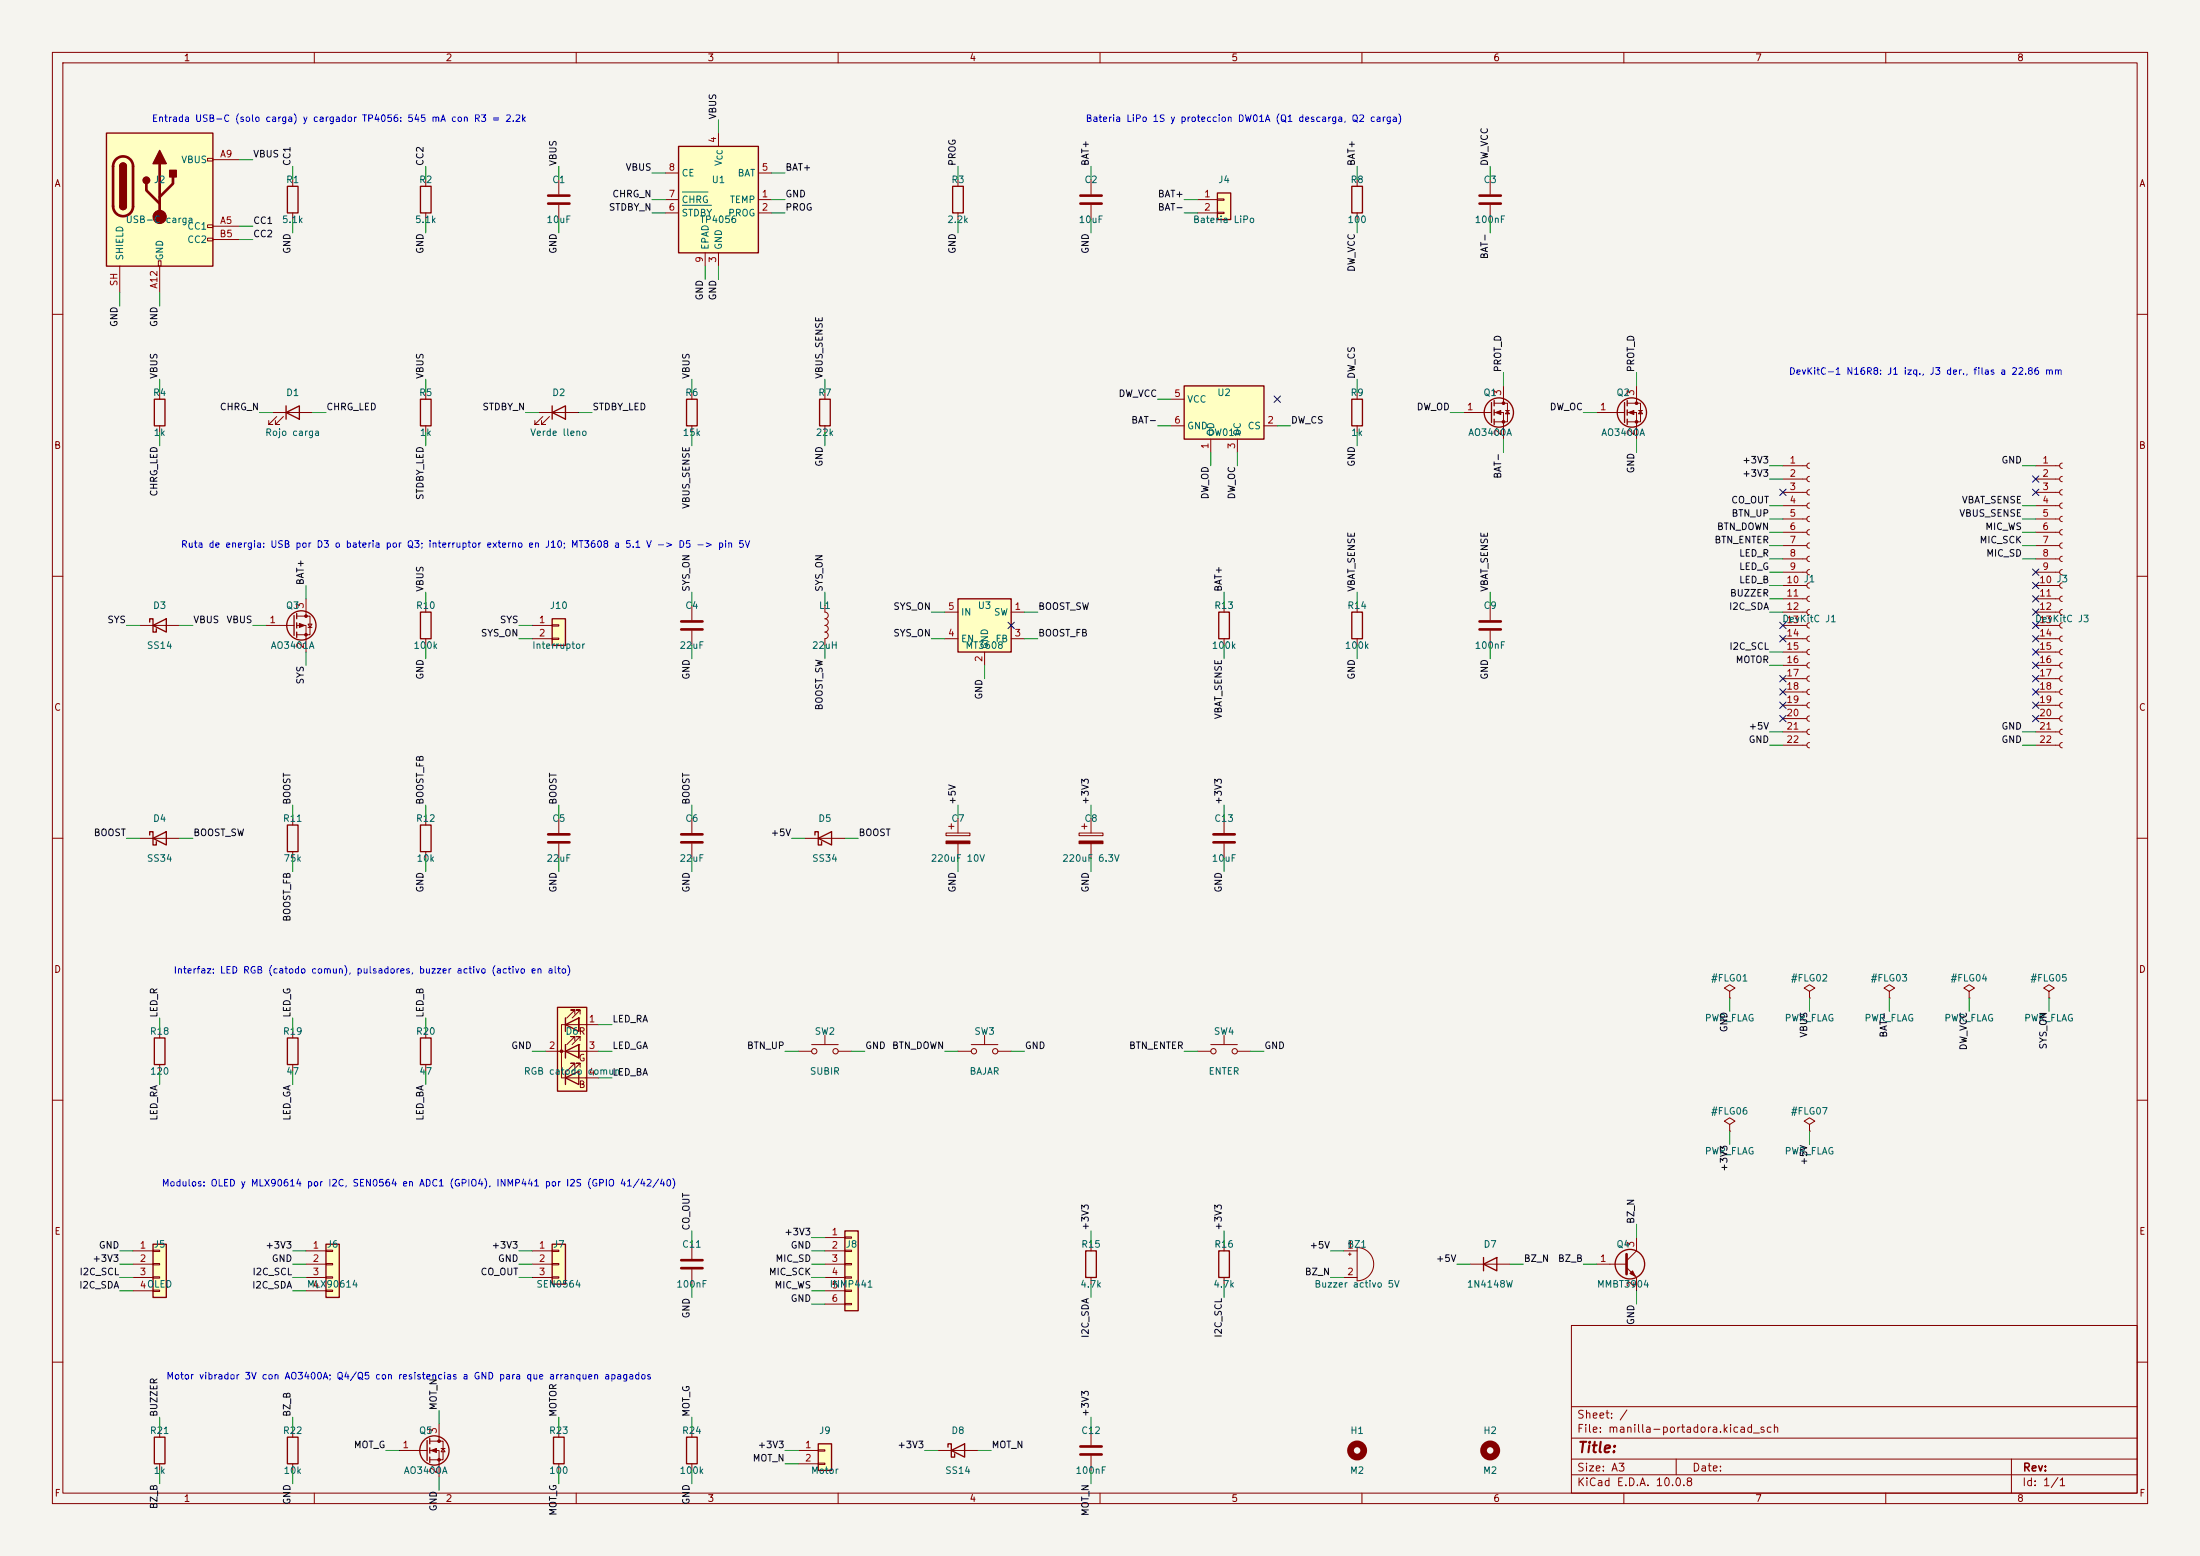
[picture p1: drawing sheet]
<svg xmlns="http://www.w3.org/2000/svg" width="420mm" height="297mm" viewBox="0 0 420 297" stroke-linecap="round" stroke-linejoin="round" font-family="sans-serif">
<path d="M0 0h420v297h-420z" fill="#f5f4ef" stroke="#f5f4ef" stroke-width=".19"/>
<g fill="none" stroke="#840000" stroke-width=".19">
<path d="M10 10h400v277h-400zM12 12h396v273h-396zM60 10v2M110 10v2M160 10v2M210 10v2M260 10v2M310 10v2M360 10v2M106.7 34.3v2.8M106.7 39.1v2.8M284.5 34.3v2.8"/>
<path d="M284.5 39.1v2.8M10 60h2M52.1 78.7h7.6M52.8 79.5l-1.5 1.5h.8h-.8v-.7M54.1 79.5l-1.5 1.5h.7h-.7v-.7M102.9 78.7h7.6M103.6 79.5l-1.5 1.5h.8h-.8v-.7M104.9 79.5l-1.5 1.5h.7h-.7v-.7M132.1 74.9v1.3M157.5 74.9v1.3M259.1 74.9v1.3M279.4 78.7h5.3"/>
<path d="M285.2 77h2.6v3.5h-2.6M285.2 78.7h1.8v5.1M287 73.7v3.3M287.4 78.4h.8M287.8 78.4l.4 .6h-.8zM304.8 78.7h5.3M310.6 77h2.6v3.5h-2.6M310.6 78.7h1.8v5.1M312.4 73.7v3.3M312.8 78.4h.8M313.2 78.4l.4 .6h-.8zM408 60h2"/>
<path d="M132.1 81.3v1.3M157.5 81.3v1.3M259.1 81.3v1.3M340.4 88.9h4.5M340.4 91.4h4.5M340.4 94h4.5M340.4 96.5h4.5M340.4 99.1h4.5M345.4 88.4l-.3 .1-.2 .4 .2 .4 .3 .1M345.4 90.9l-.3 .2-.2 .3 .2 .4 .3 .1M345.4 93.5l-.3 .1-.2 .4 .2 .3 .3 .2M345.4 96l-.3 .2-.2 .3 .2 .4 .3 .1"/>
<path d="M345.4 98.6l-.3 .1-.2 .4 .2 .3 .3 .2M388.6 88.9h4.6M388.6 91.4h4.6M388.6 94h4.6M388.6 96.5h4.6M388.6 99.1h4.6M393.7 88.4l-.4 .1-.1 .4 .1 .4 .4 .1M393.7 90.9l-.4 .2-.1 .3 .1 .4 .4 .1M393.7 93.5l-.4 .1-.1 .4 .1 .3 .4 .2M393.7 96l-.4 .2-.1 .3 .1 .4 .4 .1M393.7 98.6l-.4 .1-.1 .4 .1 .3 .4 .2M10 110h2"/>
<path d="M259.1 115.6v1.2M284.5 115.6v2.8M340.4 101.6h4.5M340.4 104.1h4.5M340.4 106.7h4.5M340.4 109.2h4.5M340.4 111.8h4.5M340.4 114.3h4.5M340.4 116.8h4.5M340.4 119.4h4.5M345.4 101.1l-.3 .1-.2 .4 .2 .4 .3 .1M345.4 103.6l-.3 .2-.2 .3 .2 .4 .3 .1"/>
<path d="M345.4 106.2l-.3 .1-.2 .4 .2 .3 .3 .2M345.4 108.7l-.3 .2-.2 .3 .2 .4 .3 .1M345.4 111.3l-.3 .1-.2 .4 .2 .3 .3 .2M345.4 113.8l-.3 .1-.2 .4 .2 .4 .3 .1M345.4 116.3l-.3 .2-.2 .3 .2 .4 .3 .1M345.4 118.9l-.3 .1-.2 .4 .2 .3 .3 .2M388.6 101.6h4.6M388.6 104.1h4.6M388.6 106.7h4.6M388.6 109.2h4.6M388.6 111.8h4.6M388.6 114.3h4.6"/>
<path d="M388.6 116.8h4.6M388.6 119.4h4.6M393.7 101.1l-.4 .1-.1 .4 .1 .4 .4 .1M393.7 103.6l-.4 .2-.1 .3 .1 .4 .4 .1M393.7 106.2l-.4 .1-.1 .4 .1 .3 .4 .2M393.7 108.7l-.4 .2-.1 .3 .1 .4 .4 .1M393.7 111.3l-.4 .1-.1 .4 .1 .3 .4 .2M393.7 113.8l-.4 .1-.1 .4 .1 .4 .4 .1M393.7 116.3l-.4 .2-.1 .3 .1 .4 .4 .1M393.7 118.9l-.4 .1-.1 .4 .1 .3 .4 .2M408 110h2M259.1 121.9v1.3"/>
<path d="M284.5 120.4v2.8M340.4 121.9h4.5M340.4 124.5h4.5M340.4 127h4.5M340.4 129.5h4.5M340.4 132.1h4.5M340.4 134.6h4.5M340.4 137.2h4.5M340.4 139.7h4.5M345.4 121.4l-.3 .2-.2 .3 .2 .4 .3 .1M345.4 124l-.3 .1-.2 .4 .2 .3 .3 .2M345.4 126.5l-.3 .1-.2 .4 .2 .4 .3 .1"/>
<path d="M345.4 129l-.3 .2-.2 .3 .2 .4 .3 .1M345.4 131.6l-.3 .1-.2 .4 .2 .3 .3 .2M345.4 134.1l-.3 .2-.2 .3 .2 .4 .3 .1M345.4 136.7l-.3 .1-.2 .4 .2 .3 .3 .2M345.4 139.2l-.3 .1-.2 .4 .2 .4 .3 .1M388.6 121.9h4.6M388.6 124.5h4.6M388.6 127h4.6M388.6 129.5h4.6M388.6 132.1h4.6M388.6 134.6h4.6M388.6 137.2h4.6"/>
<path d="M388.6 139.7h4.6M393.7 121.4l-.4 .2-.1 .3 .1 .4 .4 .1M393.7 124l-.4 .1-.1 .4 .1 .3 .4 .2M393.7 126.5l-.4 .1-.1 .4 .1 .4 .4 .1M393.7 129l-.4 .2-.1 .3 .1 .4 .4 .1M393.7 131.6l-.4 .1-.1 .4 .1 .3 .4 .2M393.7 134.1l-.4 .2-.1 .3 .1 .4 .4 .1M393.7 136.7l-.4 .1-.1 .4 .1 .3 .4 .2M393.7 139.2l-.4 .1-.1 .4 .1 .4 .4 .1M10 160h2M340.4 142.2h4.5M345.4 141.7l-.3 .2-.2 .3 .2 .4 .3 .1"/>
<path d="M388.6 142.2h4.6M393.7 141.7l-.4 .2-.1 .3 .1 .4 .4 .1M408 160h2M154.9 199.4h5.1M157.5 197.6v1.8M231.1 199.4h5.1M233.7 197.6v1.8M330.2 189.2l1-.6-1-.6-1 .6 1 .6v1.3M330.2 190.5h.1M375.9 189.2l1-.6-1-.6-1 .6 1 .6v1.3M375.9 190.5h.1M391.2 189.2l1-.6-1-.6-1.1 .6 1.1 .6v1.3"/>
<path d="M391.2 190.5h.1M10 210h2M152.4 200.7h2.5M160 200.7h2.6M228.6 200.7h2.5M236.2 200.7h2.6M330.2 214.6l1-.6-1-.6-1 .6 1 .6v1.3M330.2 215.9h.1M345.4 214.6l1.1-.6-1.1-.6-1 .6 1 .6v1.3M345.4 215.9h.1M408 210h2M256.5 238.8h2.6"/>
<path d="M257.4 239.4h.5M257.7 239.1v.5M259.1 238.1a3.2 3.2 0 0 1 3.1 3.2 3.2 3.2 0 0 1-3.1 3.2zM312.4 236.2v2.6l-1.9 1.9M256.5 243.8h2.6M280.7 241.3h7.6M300 253h108v32h-108zM304.8 241.3h5.7M310.5 241.9l1.9 1.9v2.6M10 260h2M300 278.5h108M300 274.5h108"/>
<path d="M300 268.5h108M320 278.5v3M384 278.5v6.5M408 260h2M60 285v2M110 285v2M160 285v2M210 285v2M260 285v2M300 281.5h108M310 285v2M360 285v2"/>
<circle cx="155.4" cy="200.7" r=".51"/>
<circle cx="159.5" cy="200.7" r=".51"/>
<circle cx="231.6" cy="200.7" r=".51"/>
<circle cx="235.7" cy="200.7" r=".51"/>
</g>
<g fill="none" stroke="#840000" stroke-width=".25">
<path d="M54.6 78.7l2.5-1.2v2.5zM54.6 77.5v2.5M105.4 78.7l2.5-1.2v2.5zM105.4 77.5v2.5M131.1 76.2h2v5.1h-2zM156.5 76.2h2v5.1h-2zM258.1 76.2h2v5.1h-2zM284.7 76.8v3.8M285.2 76.5v1M285.2 78.2v1M310.1 76.8v3.8M310.6 76.5v1"/>
<path d="M310.6 78.2v1M285.2 80v1M310.6 80v1M258.1 116.8h2v5.1h-2zM283.2 241.3l2.5-1.3v2.6zM283.2 240v2.6"/>
<circle cx="286.1" cy="78.7" r="2.79"/>
<circle cx="311.5" cy="78.7" r="2.79"/>
<circle cx="311.1" cy="241.3" r="2.82"/>
</g>
<g fill="#840000" stroke="#840000" stroke-width=".19">
<path d="M310.9 78.7l1-.3v.7z"/>
<path d="M285.5 78.7l1-.3v.7z"/>
<path d="M311.1 243.1l.6-.5 .5 1z"/>
<circle cx="312.4" cy="77" r=".25"/>
<circle cx="312.4" cy="80.5" r=".25"/>
<circle cx="287" cy="77" r=".25"/>
<circle cx="287" cy="80.5" r=".25"/>
</g>
<path d="M104.6 37.3h4.1M104.6 38.9h4.1M282.4 37.3h4.1M282.4 38.9h4.1M282.4 118.6h4.1M282.4 120.1h4.1M310.5 239.4v3.8" fill="none" stroke="#840000" stroke-width=".51"/>
<g fill="none" stroke="#840000" stroke-width="1.3">
<circle cx="259.1" cy="276.9" r="1.27"/>
<circle cx="284.5" cy="276.9" r="1.27"/>
</g>
<path d="M226.1 73.7h15.2v10.1h-15.2z" fill="#ffffc2"/>
<path d="M258.1 35.6h2v5h-2zM226.1 73.7h15.2v10.1h-15.2z" fill="none" stroke="#840000" stroke-width=".25"/>
<path d="M259.1 34.3v1.3M259.1 40.6v1.3M223.5 76.2h2.6M223.5 81.3h2.6M231.1 83.8v2.6M236.2 83.8v2.6M241.3 81.3h2.5" fill="none" stroke="#840000" stroke-width=".19"/>
<path d="M232.4 36.8h2.5v5.1h-2.5z" fill="#ffffc2"/>
<path d="M232.4 36.8h2.5v5.1h-2.5z" fill="none" stroke="#840000" stroke-width=".25"/>
<path d="M228.6 38.1h3.8M232.4 38h1.3v.2h-1.3zM228.6 40.6h3.8M232.4 40.5h1.3v.3h-1.3z" fill="none" stroke="#840000" stroke-width=".19"/>
<path d="M106.4 192.3h5.6v16h-5.6z" fill="#ffffc2"/>
<circle cx="107.2" cy="200.7" r=".25" fill="#840000" stroke="#840000" stroke-width=".19"/>
<path d="M54.9 198.1h2v5.1h-2zM106.4 192.3h5.6v16h-5.6zM107.9 195.6l2.6-1.3v2.6zM107.9 194.3v2.6M107.9 199.4v2.5M107.9 200.7l2.6-1.3v2.5zM107.9 205.7l2.6-1.2v2.5zM107.9 204.5v2.5" fill="none" stroke="#840000" stroke-width=".25"/>
<g fill="none" stroke="#840000" stroke-width=".19">
<path d="M55.9 196.9v1.2M107.9 194.3v2.6M107.9 199.4v2.5M109.7 193.5v-.7h-.7h.7l-1.5 1.5M109.7 198.6v-.7h-.7h.7l-1.5 1.5M110.5 194.3h.1M110.5 194.3v2.6zM110.5 199.4h.1M110.5 199.4v2.5zM110.7 193.5v-.7h-.7h.7l-1.5 1.5M110.7 198.6v-.7h-.7h.7l-1.5 1.5M114.3 195.6h-7.1v10.1h1"/>
<path d="M55.9 203.2v1.3M104.1 200.7h10.2M107.9 205.7h6.4M109.7 203.7v-.8h-.7h.7l-1.5 1.6M110.7 203.7v-.8h-.7h.7l-1.5 1.6"/>
</g>
<path d="M129.5 27.9h15.3v20.4h-15.3z" fill="#ffffc2"/>
<path d="M129.5 27.9h15.3v20.4h-15.3zM29.5 198.1h2v5.1h-2zM207.3 238.8h2v5h-2zM232.7 238.8h2v5h-2zM131.1 274.3h2v5.1h-2z" fill="none" stroke="#840000" stroke-width=".25"/>
<g fill="none" stroke="#840000" stroke-width=".19">
<path d="M127 38.1h2.5M127 33h2.5M137.2 25.4v2.5M144.8 38.1h2.5M144.8 33h2.5M127 40.6h2.5M134.6 48.3v2.5M137.2 48.3v2.5M144.8 40.6h2.5M30.5 196.9v1.2M185.4 199.4h5.1M188 197.6v1.8"/>
<path d="M345.4 189.2l1.1-.6-1.1-.6-1 .6 1 .6v1.3M345.4 190.5h.1M360.7 189.2l1-.6-1-.6-1 .6 1 .6v1.3M360.7 190.5h.1M30.5 203.2v1.3M182.9 200.7h2.5M190.5 200.7h2.5M208.3 237.5v1.3M233.7 237.5v1.3M208.3 243.8v1.3M233.7 243.8v1.3M132.1 273v1.3"/>
<path d="M132.1 279.4v1.3"/>
<circle cx="185.9" cy="200.7" r=".51"/>
<circle cx="190" cy="200.7" r=".51"/>
</g>
<path d="M130.3 39.2h5.5M130.3 36.7h4.9" fill="none" stroke="#006464" stroke-width=".19"/>
<path d="M156.2 275.6h2.5v5.1h-2.5z" fill="#ffffc2"/>
<path d="M181.9 35.6h2v5h-2zM156.2 275.6h2.5v5.1h-2.5z" fill="none" stroke="#840000" stroke-width=".25"/>
<path d="M182.9 34.3v1.3M182.9 40.6v1.3M152.4 276.9h3.8M152.4 279.4h3.8M156.2 276.7h1.3v.3h-1.3zM156.2 279.3h1.3v.2h-1.3z" fill="none" stroke="#840000" stroke-width=".19"/>
<path d="M161.3 234.9h2.5v15.3h-2.5z" fill="#ffffc2"/>
<path d="M54.9 157.5h2v5.1h-2zM80.3 198.1h2v5.1h-2zM161.3 234.9h2.5v15.3h-2.5zM105.7 274.3h2v5.1h-2zM181 276.2v-.6h.6v2.5h.6v-.6M181.6 276.9l2.5-1.3v2.5z" fill="none" stroke="#840000" stroke-width=".25"/>
<g fill="none" stroke="#840000" stroke-width=".19">
<path d="M55.9 156.2v1.3M55.9 162.6v1.2M81.3 196.9v1.2M81.3 203.2v1.3M132.1 237.5v2.8M157.5 236.2h3.8M157.5 238.8h3.8M161.3 236.1h1.3v.2h-1.3zM161.3 238.6h1.3v.3h-1.3zM132.1 242.3v2.8M157.5 241.3h3.8M157.5 243.8h3.8"/>
<path d="M157.5 246.4h3.8M157.5 248.9h3.8M161.3 241.2h1.3v.2h-1.3zM161.3 243.7h1.3v.3h-1.3zM161.3 246.3h1.3v.2h-1.3zM161.3 248.8h1.3v.2h-1.3zM106.7 273v1.3M106.7 279.4v1.3M179.1 276.9h7.6M208.3 273v2.8M208.3 277.9v2.8"/>
</g>
<path d="M130 240.5h4.1M130 242.1h4.1M206.2 276.1h4.1M206.2 277.6h4.1" fill="none" stroke="#840000" stroke-width=".51"/>
<path d="M105.4 237.5h2.5v7.6h-2.5z" fill="#ffffc2"/>
<path d="M105.4 237.5h2.5v7.6h-2.5z" fill="none" stroke="#840000" stroke-width=".25"/>
<path d="M101.6 238.8h3.8M105.4 238.6h1.3v.3h-1.3zM101.6 241.3h3.8M101.6 243.8h3.8M105.4 241.2h1.3v.2h-1.3zM105.4 243.7h1.3v.3h-1.3z" fill="none" stroke="#840000" stroke-width=".19"/>
<path d="M29.2 237.5h2.5v10.1h-2.5z" fill="#ffffc2"/>
<g fill="none" stroke="#840000" stroke-width=".25">
<path d="M56.1 117.5v3.8M56.6 117.1v1M56.6 118.9v1M56.6 120.7v1M29.2 237.5h2.5v10.1h-2.5zM29.5 274.3h2v5.1h-2zM54.9 274.3h2v5.1h-2zM81.5 275v3.8M82 274.6v1M82 276.4v1M82 278.1v1"/>
<circle cx="57.5" cy="119.4" r="2.79"/>
<circle cx="82.9" cy="276.9" r="2.79"/>
</g>
<g fill="none" stroke="#840000" stroke-width=".19">
<path d="M50.8 119.4h5.3M56.6 117.6h2.6v3.6h-2.6M56.6 119.4h1.8v5.1M58.4 114.3v3.3M58.8 119.1h.8l-.4 .7zM58.8 119.8h.8M25.4 238.8h3.8M29.2 238.6h1.3v.3h-1.3zM25.4 241.3h3.8M25.4 243.8h3.8M25.4 246.4h3.8M29.2 241.2h1.3v.2h-1.3z"/>
<path d="M29.2 243.7h1.3v.3h-1.3zM29.2 246.3h1.3v.2h-1.3zM30.5 273v1.3M30.5 279.4v1.3M55.9 273v1.3M55.9 279.4v1.3M76.2 276.9h5.3M82 275.1h2.6v3.5h-2.6M82 276.9h1.8v5M83.8 271.8v3.3M84.2 276.5h.8M84.6 276.5l.4 .6h-.8z"/>
</g>
<g fill="#840000" stroke="#840000" stroke-width=".19">
<path d="M57.1 119l1.1 .4-1.1 .4z"/>
<path d="M82.3 276.9l1-.4v.7z"/>
<circle cx="58.4" cy="117.6" r=".25"/>
<circle cx="58.4" cy="121.2" r=".25"/>
<circle cx="83.8" cy="275.1" r=".25"/>
<circle cx="83.8" cy="278.6" r=".25"/>
</g>
<path d="M62.2 237.5h2.6v10.1h-2.6z" fill="#ffffc2"/>
<path d="M62.2 237.5h2.6v10.1h-2.6z" fill="none" stroke="#840000" stroke-width=".25"/>
<path d="M58.4 238.8h3.8M62.2 238.6h1.3v.3h-1.3zM58.4 241.3h3.8M58.4 243.8h3.8M58.4 246.4h3.8M62.2 241.2h1.3v.2h-1.3zM62.2 243.7h1.3v.3h-1.3zM62.2 246.3h1.3v.2h-1.3z" fill="none" stroke="#840000" stroke-width=".19"/>
<path d="M182.9 114.3h10.1v10.2h-10.1z" fill="#ffffc2"/>
<path d="M28.6 118.7v-.6h.6v2.6h.6v-.7M29.2 119.4l2.5-1.3v2.6zM182.9 114.3h10.1v10.2h-10.1zM232.7 116.8h2v5.1h-2zM28.6 159.4v-.6h.6v2.5h.6v-.6M155.6 159.4v-.6h.6v2.5h.6v-.6M29.2 160l2.5-1.2v2.5zM156.2 160l2.5-1.2v2.5z" fill="none" stroke="#840000" stroke-width=".25"/>
<g fill="none" stroke="#840000" stroke-width=".19">
<path d="M208.3 34.3v2.8M208.3 39.1v2.8M26.7 119.4h7.6M157.5 115.6v1.2a.63 .63 0 0 1 .6 .7 .63 .63 0 0 1-.6 .6 .64 .64 0 0 1 .6 .6 .64 .64 0 0 1-.6 .7 .64 .64 0 0 1 .6 .6 .64 .64 0 0 1-.6 .6 .64 .64 0 0 1 .6 .7 .64 .64 0 0 1-.6 .6M180.3 116.8h2.6M193 116.8h2.6M233.7 115.6v1.2M157.5 121.9v1.3M180.3 121.9h2.6M188 124.5v2.5M193 121.9h2.6M233.7 121.9v1.3"/>
<path d="M132.1 156.2v2.8M180.6 159h4.6v.5h-4.6zM181.1 157.7h1M181.6 157.2v1M182.9 156.2v2.8M206 159h4.6v.5h-4.6zM206.5 157.7h1M207 157.2v1M208.3 156.2v2.8M233.7 156.2v2.8M26.7 160h7.6M132.1 161v2.8"/>
<path d="M153.7 160h7.6M182.9 161v2.8M208.3 161v2.8M233.7 161v2.8"/>
</g>
<path d="M206.2 37.3h4.1M206.2 38.9h4.1M130 159.3h4.1M231.6 159.3h4.1M130 160.8h4.1M231.6 160.8h4.1" fill="none" stroke="#840000" stroke-width=".51"/>
<g fill="#840000" stroke="#840000" stroke-width=".19">
<path d="M206 160.5h4.6v.5h-4.6z"/>
<path d="M180.6 160.5h4.6v.5h-4.6z"/>
</g>
<path d="M105.4 118.1h2.5v5.1h-2.5z" fill="#ffffc2"/>
<path d="M54.9 35.6h2v5h-2zM80.3 35.6h2v5h-2zM29.5 76.2h2v5.1h-2zM80.3 116.8h2v5.1h-2zM105.4 118.1h2.5v5.1h-2.5zM80.3 157.5h2v5.1h-2z" fill="none" stroke="#840000" stroke-width=".25"/>
<g fill="none" stroke="#840000" stroke-width=".19">
<path d="M55.9 34.3v1.3M81.3 34.3v1.3M55.9 40.6v1.3M81.3 40.6v1.3M30.5 74.9v1.3M30.5 81.3v1.3M81.3 115.6v1.2M101.6 119.4h3.8M105.4 119.3h1.3v.2h-1.3zM132.1 115.6v2.8M81.3 121.9v1.3M101.6 121.9h3.8"/>
<path d="M105.4 121.8h1.3v.2h-1.3zM132.1 120.4v2.8M81.3 156.2v1.3M106.7 156.2v2.8M81.3 162.6v1.2M106.7 161v2.8"/>
</g>
<path d="M130 118.6h4.1M130 120.1h4.1M104.6 159.3h4.1M104.6 160.8h4.1" fill="none" stroke="#840000" stroke-width=".51"/>
<path d="M20.3 25.4h20.3v25.4h-20.3z" fill="#ffffc2"/>
<path d="M39.6 30.2h1v.5h-1zM40.6 30.5h5.1M22.9 50.8v5.1M30.2 49.8h.5v1h-.5zM30.5 50.8v5.1M39.6 42.9h1v.5h-1zM39.6 45.5h1v.5h-1zM40.6 43.2h5.1M40.6 45.7h5.1M81.3 74.9v1.3M81.3 81.3v1.3" fill="none" stroke="#840000" stroke-width=".19"/>
<path d="M20.3 25.4h20.3v25.4h-20.3zM22.9 31.8a.64 .64 0 0 1 .6-.7 .64 .64 0 0 1 .6 .7M22.9 39.4a.64 .64 0 0 0 .6 .6 .64 .64 0 0 0 .6-.6M80.3 76.2h2v5.1h-2z" fill="none" stroke="#840000" stroke-width=".25"/>
<path d="M22.1 30.4a1.9 1.9 0 0 1 2.1-.4 1.9 1.9 0 0 1 1.2 1.8v7.6a1.91 1.91 0 0 1-1.9 1.9 1.91 1.91 0 0 1-1.9-1.9v-7.8l.2-.6zM27.9 35.1v1.2l2.6 2.6M30.5 31.2v10.2M33 33.8v1.3l-2.5 2.5" fill="none" stroke="#840000" stroke-width=".51"/>
<g fill="#840000" stroke="#840000" stroke-width=".25">
<path d="M22.9 31.8h1.2v7.6h-1.2z"/>
<path d="M23 31.3a.64 .64 0 0 1 .7-.1 .64 .64 0 0 1 .4 .6h-1.2z"/>
<path d="M22.9 39.4h1.2a.64 .64 0 0 1-.6 .6 .64 .64 0 0 1-.6-.6z"/>
<path d="M30.5 28.7l1.2 2.5h-2.5z"/>
<path d="M32.4 32.5h1.3v1.3h-1.3z"/>
<circle cx="27.9" cy="34.4" r=".63"/>
</g>
<circle cx="30.5" cy="41.4" r="1.27" fill="#840000" stroke="#840000" stroke-width=".19"/>
<g fill="none" stroke="#009600" stroke-width=".19">
<path d="M45.7 30.5h2.6M55.9 31.8v2.5M81.3 31.8v2.5M106.7 31.8v2.5M124.5 33h2.5M124.5 38.1h2.5M137.2 22.9v2.5M147.3 33h2.6M147.3 38.1h2.6M182.9 31.8v2.5M208.3 31.8v2.5M226.1 38.1h2.5"/>
<path d="M259.1 31.8v2.5M284.5 31.8v2.5M22.9 55.9v2.5M30.5 55.9v2.5M45.7 45.7h2.6M45.7 43.2h2.6M55.9 41.9v2.6M81.3 41.9v2.6M106.7 41.9v2.6M124.5 40.6h2.5M134.6 50.8v2.5M137.2 50.8v2.5"/>
<path d="M147.3 40.6h2.6M182.9 41.9v2.6M208.3 41.9v2.6M226.1 40.6h2.5M259.1 41.9v2.6M284.5 41.9v2.6M30.5 72.4v2.5M49.5 78.7h2.6M59.7 78.7h2.5M81.3 72.4v2.5M100.3 78.7h2.6M110.5 78.7h2.5"/>
<path d="M132.1 72.4v2.5M157.5 72.4v2.5M221 76.2h2.5M259.1 72.4v2.5M276.9 78.7h2.5M287 71.1v2.6M302.3 78.7h2.5M312.4 71.1v2.6M30.5 82.6v2.5M81.3 82.6v2.5M132.1 82.6v2.5M157.5 82.6v2.5"/>
<path d="M221 81.3h2.5M231.1 86.4v2.5M236.2 86.4v2.5M243.8 81.3h2.6M259.1 82.6v2.5M287 83.8v2.6M312.4 83.8v2.6M337.8 91.4h2.6M337.8 88.9h2.6M337.8 96.5h2.6M337.8 99.1h2.6M386.1 88.9h2.5"/>
<path d="M386.1 96.5h2.5M386.1 99.1h2.5M24.1 119.4h2.6M34.3 119.4h2.5M48.3 119.4h2.5M58.4 111.8v2.5M81.3 113v2.6M99.1 119.4h2.5M132.1 113v2.6M157.5 113v2.6M177.8 116.8h2.5M195.6 116.8h2.5"/>
<path d="M233.7 113v2.6M259.1 113v2.6M284.5 113v2.6M337.8 116.8h2.6M337.8 106.7h2.6M337.8 104.1h2.6M337.8 101.6h2.6M337.8 114.3h2.6M337.8 109.2h2.6M337.8 111.8h2.6M386.1 106.7h2.5M386.1 104.1h2.5"/>
<path d="M386.1 101.6h2.5M58.4 124.5v2.5M81.3 123.2v2.5M99.1 121.9h2.5M132.1 123.2v2.5M157.5 123.2v2.5M177.8 121.9h2.5M188 127v2.5M195.6 121.9h2.5M233.7 123.2v2.5M259.1 123.2v2.5M284.5 123.2v2.5"/>
<path d="M337.8 139.7h2.6M337.8 124.5h2.6M337.8 127h2.6M386.1 139.7h2.5M55.9 153.7v2.5M81.3 153.7v2.5M106.7 153.7v2.5M132.1 153.7v2.5M182.9 153.7v2.5M208.3 153.7v2.5M233.7 153.7v2.5M337.8 142.2h2.6"/>
<path d="M386.1 142.2h2.5M24.1 160h2.6M34.3 160h2.5M55.9 163.8v2.6M81.3 163.8v2.6M106.7 163.8v2.6M132.1 163.8v2.6M151.1 160h2.6M161.3 160h2.5M182.9 163.8v2.6M208.3 163.8v2.6M233.7 163.8v2.6"/>
<path d="M30.5 194.3v2.6M55.9 194.3v2.6M81.3 194.3v2.6M114.3 195.6h2.5M330.2 190.5v2.5M345.4 190.5v2.5M360.7 190.5v2.5M375.9 190.5v2.5M391.2 190.5v2.5M30.5 204.5v2.5M55.9 204.5v2.5M81.3 204.5v2.5"/>
<path d="M101.6 200.7h2.5M114.3 205.7h2.5M114.3 200.7h2.5M149.9 200.7h2.5M162.6 200.7h2.5M180.3 200.7h2.6M193 200.7h2.6M226.1 200.7h2.5M238.8 200.7h2.5M330.2 215.9v2.5M345.4 215.9v2.5M22.9 238.8h2.5"/>
<path d="M55.9 238.8h2.5M99.1 238.8h2.5M132.1 234.9v2.6M154.9 238.8h2.6M154.9 236.2h2.6M208.3 234.9v2.6M233.7 234.9v2.6M254 238.8h2.5M312.4 233.7v2.5M22.9 241.3h2.5M22.9 243.8h2.5M22.9 246.4h2.5"/>
<path d="M55.9 241.3h2.5M55.9 243.8h2.5M55.9 246.4h2.5M99.1 241.3h2.5M99.1 243.8h2.5M132.1 245.1v2.5M154.9 241.3h2.6M154.9 243.8h2.6M154.9 248.9h2.6M154.9 246.4h2.6M208.3 245.1v2.5M233.7 245.1v2.5"/>
<path d="M254 243.8h2.5M278.1 241.3h2.6M288.3 241.3h2.5M302.3 241.3h2.5M312.4 246.4v2.5M30.5 270.5v2.5M55.9 270.5v2.5M73.7 276.9h2.5M83.8 269.2v2.6M106.7 270.5v2.5M132.1 270.5v2.5M149.9 279.4h2.5"/>
<path d="M149.9 276.9h2.5M176.5 276.9h2.6M186.7 276.9h2.5M208.3 270.5v2.5M30.5 280.7v2.5M55.9 280.7v2.5M83.8 281.9v2.6M106.7 280.7v2.5M132.1 280.7v2.5M208.3 280.7v2.5"/>
</g>
<g fill="none" stroke="#000084" stroke-width=".19">
<path d="M243.2 75.6l1.2 1.2M244.4 75.6l-1.2 1.2M339.8 93.4l1.2 1.2M341 93.4l-1.2 1.2M388 93.4l1.2 1.2M388 90.8l1.2 1.2M389.2 93.4l-1.2 1.2M389.2 90.8l-1.2 1.2M192.4 118.8l1.2 1.2M193.6 118.8l-1.2 1.2M339.8 118.8l1.2 1.2M341 118.8l-1.2 1.2"/>
<path d="M388 118.8l1.2 1.2M388 116.2l1.2 1.2M388 111.2l1.2 1.2M388 108.6l1.2 1.2M388 113.7l1.2 1.2M389.2 118.8l-1.2 1.2M389.2 116.2l-1.2 1.2M389.2 111.2l-1.2 1.2M389.2 108.6l-1.2 1.2M389.2 113.7l-1.2 1.2M339.8 121.3l1.2 1.2M339.8 136.6l1.2 1.2"/>
<path d="M339.8 134l1.2 1.2M339.8 131.5l1.2 1.2M339.8 128.9l1.2 1.2M341 121.3l-1.2 1.2M341 136.6l-1.2 1.2M341 134l-1.2 1.2M341 131.5l-1.2 1.2M341 128.9l-1.2 1.2M388 134l1.2 1.2M388 131.5l1.2 1.2M388 128.9l1.2 1.2M388 126.4l1.2 1.2"/>
<path d="M388 123.9l1.2 1.2M388 121.3l1.2 1.2M388 136.6l1.2 1.2M389.2 134l-1.2 1.2M389.2 131.5l-1.2 1.2M389.2 128.9l-1.2 1.2M389.2 126.4l-1.2 1.2M389.2 123.9l-1.2 1.2M389.2 121.3l-1.2 1.2M389.2 136.6l-1.2 1.2"/>
</g>
<text font-size="2" fill="#840000" x="301" y="277.8">Title:</text>
<g font-size="1.5" fill="#840000">
<text x="300.9" y="273.8">File: manilla-portadora.kicad_sch</text>
<text x="300.9" y="271.1">Sheet: /</text>
<text x="300.9" y="281.2">Size: A3</text>
<text x="322.9" y="281.2">Date:</text>
<text x="386" y="281.2">Rev:</text>
<text x="300.9" y="284">KiCad E.D.A. 10.0.8</text>
<text x="385.9" y="284">Id: 1/1</text>
</g>
<g font-size="1.3" fill="#840000">
<text x="35" y="12">1</text>
<text x="85" y="12">2</text>
<text x="135" y="12">3</text>
<text x="185" y="12">4</text>
<text x="235" y="12">5</text>
<text x="285" y="12">6</text>
<text x="335" y="12">7</text>
<text x="385" y="12">8</text>
<text x="10.3" y="36">A</text>
<text x="408.3" y="36">A</text>
<text x="10.2" y="86">B</text>
<text x="408.2" y="86">B</text>
<text x="10.2" y="136">C</text>
<text x="408.2" y="136">C</text>
<text x="10.2" y="186">D</text>
<text x="408.2" y="186">D</text>
<text x="110.4" y="202.9">G</text>
<text x="110.4" y="208">B</text>
<text x="10.3" y="236">E</text>
<text x="408.3" y="236">E</text>
<text x="10.3" y="286">F</text>
<text x="35" y="287">1</text>
<text x="85" y="287">2</text>
<text x="135" y="287">3</text>
<text x="185" y="287">4</text>
<text x="235" y="287">5</text>
<text x="285" y="287">6</text>
<text x="335" y="287">7</text>
<text x="385" y="287">8</text>
<text x="408.3" y="286">F</text>
</g>
<g font-size="1.3" fill="#0000c2">
<text x="28.9" y="23.6">Entrada USB-C (solo carga) y cargador TP4056: 545 mA con R3 = 2.2k</text>
<text x="207.2" y="23.6">Bateria LiPo 1S y proteccion DW01A (Q1 descarga, Q2 carga)</text>
<text x="341.4" y="71.8">DevKitC-1 N16R8: J1 izq., J3 der., filas a 22.86 mm</text>
<text x="34.4" y="104.9">Ruta de energia: USB por D3 o bateria por Q3; interruptor externo en J10; MT3608 a 5.1 V -&gt; D5 -&gt; pin 5V</text>
<text x="33" y="186.1">Interfaz: LED RGB (catodo comun), pulsadores, buzzer activo (activo en alto)</text>
<text x="30.8" y="226.8">Modulos: OLED y MLX90614 por I2C, SEN0564 en ADC1 (GPIO4), INMP441 por I2S (GPIO 41/42/40)</text>
<text x="31.6" y="263.6">Motor vibrador 3V con AO3400A; Q4/Q5 con resistencias a GND para que arranquen apagados</text>
</g>
<g font-size="1.3" fill="#0f0f0f">
<text x="137" y="22.9" transform="rotate(-90 137 22.9)">VBUS</text>
<text x="48.2" y="30.4">VBUS</text>
<text x="55.8" y="31.8" transform="rotate(-90 55.8 31.8)">CC1</text>
<text x="81.2" y="31.8" transform="rotate(-90 81.2 31.8)">CC2</text>
<text x="106.6" y="31.8" transform="rotate(-90 106.6 31.8)">VBUS</text>
<text x="119.3" y="32.9">VBUS</text>
<text x="149.8" y="32.9">BAT+</text>
<text x="182.8" y="31.8" transform="rotate(-90 182.8 31.8)">PROG</text>
<text x="208.2" y="31.8" transform="rotate(-90 208.2 31.8)">BAT+</text>
<text x="259" y="31.8" transform="rotate(-90 259 31.8)">BAT+</text>
<text x="284.4" y="31.8" transform="rotate(-90 284.4 31.8)">DW_VCC</text>
<text x="116.1" y="40.5">STDBY_N</text>
<text x="116.8" y="38">CHRG_N</text>
<text x="149.8" y="40.5">PROG</text>
<text x="149.8" y="38">GND</text>
<text x="220.9" y="38">BAT+</text>
<text x="220.9" y="40.5">BAT-</text>
<text x="48.2" y="43.1">CC1</text>
<text x="48.2" y="45.6">CC2</text>
<text x="55.8" y="48.5" transform="rotate(-90 55.8 48.5)">GND</text>
<text x="81.2" y="48.5" transform="rotate(-90 81.2 48.5)">GND</text>
<text x="106.6" y="48.5" transform="rotate(-90 106.6 48.5)">GND</text>
<text x="182.8" y="48.5" transform="rotate(-90 182.8 48.5)">GND</text>
<text x="208.2" y="48.5" transform="rotate(-90 208.2 48.5)">GND</text>
<text x="259" y="52" transform="rotate(-90 259 52)">DW_VCC</text>
<text x="284.4" y="49.6" transform="rotate(-90 284.4 49.6)">BAT-</text>
<text x="134.5" y="57.4" transform="rotate(-90 134.5 57.4)">GND</text>
<text x="137" y="57.4" transform="rotate(-90 137 57.4)">GND</text>
<text x="22.7" y="62.5" transform="rotate(-90 22.7 62.5)">GND</text>
<text x="30.4" y="62.5" transform="rotate(-90 30.4 62.5)">GND</text>
<text x="286.9" y="71.1" transform="rotate(-90 286.9 71.1)">PROT_D</text>
<text x="312.3" y="71.1" transform="rotate(-90 312.3 71.1)">PROT_D</text>
<text x="30.4" y="72.4" transform="rotate(-90 30.4 72.4)">VBUS</text>
<text x="81.2" y="72.4" transform="rotate(-90 81.2 72.4)">VBUS</text>
<text x="132" y="72.4" transform="rotate(-90 132 72.4)">VBUS</text>
<text x="157.4" y="72.4" transform="rotate(-90 157.4 72.4)">VBUS_SENSE</text>
<text x="213.4" y="76.1">DW_VCC</text>
<text x="259" y="72.4" transform="rotate(-90 259 72.4)">DW_CS</text>
<text x="41.9" y="78.6">CHRG_N</text>
<text x="62.2" y="78.6">CHRG_LED</text>
<text x="92" y="78.6">STDBY_N</text>
<text x="113" y="78.6">STDBY_LED</text>
<text x="215.9" y="81.2">BAT-</text>
<text x="246.4" y="81.2">DW_CS</text>
<text x="270.3" y="78.6">DW_OD</text>
<text x="295.7" y="78.6">DW_OC</text>
<text x="157.4" y="89.2" transform="rotate(-90 157.4 89.2)">GND</text>
<text x="259" y="89.2" transform="rotate(-90 259 89.2)">GND</text>
<text x="332.5" y="88.8">+3V3</text>
<text x="382" y="88.8">GND</text>
<text x="30.4" y="94.9" transform="rotate(-90 30.4 94.9)">CHRG_LED</text>
<text x="81.2" y="95.5" transform="rotate(-90 81.2 95.5)">STDBY_LED</text>
<text x="231" y="95.4" transform="rotate(-90 231 95.4)">DW_OD</text>
<text x="236.1" y="95.4" transform="rotate(-90 236.1 95.4)">DW_OC</text>
<text x="286.9" y="91.5" transform="rotate(-90 286.9 91.5)">BAT-</text>
<text x="312.3" y="90.5" transform="rotate(-90 312.3 90.5)">GND</text>
<text x="332.5" y="91.3">+3V3</text>
<text x="132" y="97.2" transform="rotate(-90 132 97.2)">VBUS_SENSE</text>
<text x="327.7" y="101.5">BTN_DOWN</text>
<text x="330.4" y="96.4">CO_OUT</text>
<text x="330.5" y="98.9">BTN_UP</text>
<text x="373.9" y="98.9">VBUS_SENSE</text>
<text x="374.4" y="96.4">VBAT_SENSE</text>
<text x="378.9" y="101.5">MIC_WS</text>
<text x="327.2" y="104">BTN_ENTER</text>
<text x="331.9" y="106.6">LED_R</text>
<text x="377.8" y="104">MIC_SCK</text>
<text x="379.1" y="106.6">MIC_SD</text>
<text x="58.3" y="111.8" transform="rotate(-90 58.3 111.8)">BAT+</text>
<text x="81.2" y="113.1" transform="rotate(-90 81.2 113.1)">VBUS</text>
<text x="132" y="113.1" transform="rotate(-90 132 113.1)">SYS_ON</text>
<text x="157.4" y="113.1" transform="rotate(-90 157.4 113.1)">SYS_ON</text>
<text x="233.6" y="113.1" transform="rotate(-90 233.6 113.1)">BAT+</text>
<text x="259" y="113.1" transform="rotate(-90 259 113.1)">VBAT_SENSE</text>
<text x="284.4" y="113.1" transform="rotate(-90 284.4 113.1)">VBAT_SENSE</text>
<text x="331.9" y="111.6">LED_B</text>
<text x="331.9" y="109.1">LED_G</text>
<text x="20.4" y="119.3">SYS</text>
<text x="36.8" y="119.3">VBUS</text>
<text x="43.1" y="119.3">VBUS</text>
<text x="95.3" y="119.3">SYS</text>
<text x="170.4" y="116.7">SYS_ON</text>
<text x="198.1" y="116.7">BOOST_SW</text>
<text x="330" y="116.7">I2C_SDA</text>
<text x="330.2" y="114.2">BUZZER</text>
<text x="91.7" y="121.8">SYS_ON</text>
<text x="170.4" y="121.8">SYS_ON</text>
<text x="198.1" y="121.8">BOOST_FB</text>
<text x="330" y="124.3">I2C_SCL</text>
<text x="58.3" y="130.7" transform="rotate(-90 58.3 130.7)">SYS</text>
<text x="81.2" y="129.8" transform="rotate(-90 81.2 129.8)">GND</text>
<text x="132" y="129.8" transform="rotate(-90 132 129.8)">GND</text>
<text x="259" y="129.8" transform="rotate(-90 259 129.8)">GND</text>
<text x="284.4" y="129.8" transform="rotate(-90 284.4 129.8)">GND</text>
<text x="331.2" y="126.9">MOTOR</text>
<text x="157.4" y="135.7" transform="rotate(-90 157.4 135.7)">BOOST_SW</text>
<text x="187.8" y="133.6" transform="rotate(-90 187.8 133.6)">GND</text>
<text x="233.6" y="137.4" transform="rotate(-90 233.6 137.4)">VBAT_SENSE</text>
<text x="333.7" y="139.6">+5V</text>
<text x="333.7" y="142.1">GND</text>
<text x="382" y="142.1">GND</text>
<text x="382" y="139.6">GND</text>
<text x="55.8" y="153.7" transform="rotate(-90 55.8 153.7)">BOOST</text>
<text x="81.2" y="153.7" transform="rotate(-90 81.2 153.7)">BOOST_FB</text>
<text x="106.6" y="153.7" transform="rotate(-90 106.6 153.7)">BOOST</text>
<text x="132" y="153.7" transform="rotate(-90 132 153.7)">BOOST</text>
<text x="182.8" y="153.7" transform="rotate(-90 182.8 153.7)">+5V</text>
<text x="208.2" y="153.7" transform="rotate(-90 208.2 153.7)">+3V3</text>
<text x="233.6" y="153.7" transform="rotate(-90 233.6 153.7)">+3V3</text>
<text x="17.8" y="159.9">BOOST</text>
<text x="36.8" y="159.9">BOOST_SW</text>
<text x="147" y="159.9">+5V</text>
<text x="163.8" y="159.9">BOOST</text>
<text x="81.2" y="170.5" transform="rotate(-90 81.2 170.5)">GND</text>
<text x="106.6" y="170.5" transform="rotate(-90 106.6 170.5)">GND</text>
<text x="132" y="170.5" transform="rotate(-90 132 170.5)">GND</text>
<text x="182.8" y="170.5" transform="rotate(-90 182.8 170.5)">GND</text>
<text x="208.2" y="170.5" transform="rotate(-90 208.2 170.5)">GND</text>
<text x="233.6" y="170.5" transform="rotate(-90 233.6 170.5)">GND</text>
<text x="55.8" y="176" transform="rotate(-90 55.8 176)">BOOST_FB</text>
<text x="30.4" y="194.3" transform="rotate(-90 30.4 194.3)">LED_R</text>
<text x="55.8" y="194.3" transform="rotate(-90 55.8 194.3)">LED_G</text>
<text x="81.2" y="194.3" transform="rotate(-90 81.2 194.3)">LED_B</text>
<text x="116.8" y="195.5">LED_RA</text>
<text x="330.1" y="197.1" transform="rotate(-90 330.1 197.1)">GND</text>
<text x="97.5" y="200.5">GND</text>
<text x="116.8" y="200.5">LED_GA</text>
<text x="142.5" y="200.5">BTN_UP</text>
<text x="165.1" y="200.5">GND</text>
<text x="170.2" y="200.5">BTN_DOWN</text>
<text x="195.6" y="200.5">GND</text>
<text x="215.4" y="200.5">BTN_ENTER</text>
<text x="241.3" y="200.5">GND</text>
<text x="345.3" y="198.2" transform="rotate(-90 345.3 198.2)">VBUS</text>
<text x="360.6" y="198.2" transform="rotate(-90 360.6 198.2)">BAT-</text>
<text x="375.8" y="200.6" transform="rotate(-90 375.8 200.6)">DW_VCC</text>
<text x="391" y="200.4" transform="rotate(-90 391 200.4)">SYS_ON</text>
<text x="116.8" y="205.6">LED_BA</text>
<text x="30.4" y="214" transform="rotate(-90 30.4 214)">LED_RA</text>
<text x="55.8" y="214" transform="rotate(-90 55.8 214)">LED_GA</text>
<text x="81.2" y="214" transform="rotate(-90 81.2 214)">LED_BA</text>
<text x="330.1" y="223.7" transform="rotate(-90 330.1 223.7)">+3V3</text>
<text x="345.3" y="222.5" transform="rotate(-90 345.3 222.5)">+5V</text>
<text x="312.3" y="233.7" transform="rotate(-90 312.3 233.7)">BZ_N</text>
<text x="18.8" y="238.6">GND</text>
<text x="50.6" y="238.6">+3V3</text>
<text x="93.8" y="238.6">+3V3</text>
<text x="132" y="235" transform="rotate(-90 132 235)">CO_OUT</text>
<text x="149.6" y="236.1">+3V3</text>
<text x="150.8" y="238.6">GND</text>
<text x="208.2" y="235" transform="rotate(-90 208.2 235)">+3V3</text>
<text x="233.6" y="235" transform="rotate(-90 233.6 235)">+3V3</text>
<text x="249.9" y="238.6">+5V</text>
<text x="15.1" y="243.7">I2C_SCL</text>
<text x="17.6" y="241.2">+3V3</text>
<text x="48.1" y="243.7">I2C_SCL</text>
<text x="51.8" y="241.2">GND</text>
<text x="91.6" y="243.7">CO_OUT</text>
<text x="95" y="241.2">GND</text>
<text x="146.7" y="243.7">MIC_SCK</text>
<text x="147.9" y="241.2">MIC_SD</text>
<text x="249" y="243.7">BZ_N</text>
<text x="274" y="241.2">+5V</text>
<text x="290.8" y="241.2">BZ_N</text>
<text x="297.3" y="241.2">BZ_B</text>
<text x="15" y="246.3">I2C_SDA</text>
<text x="48" y="246.3">I2C_SDA</text>
<text x="132" y="251.7" transform="rotate(-90 132 251.7)">GND</text>
<text x="147.8" y="246.3">MIC_WS</text>
<text x="150.8" y="248.8">GND</text>
<text x="208.2" y="255.5" transform="rotate(-90 208.2 255.5)">I2C_SDA</text>
<text x="233.6" y="255.4" transform="rotate(-90 233.6 255.4)">I2C_SCL</text>
<text x="312.3" y="253" transform="rotate(-90 312.3 253)">GND</text>
<text x="83.7" y="269.3" transform="rotate(-90 83.7 269.3)">MOT_N</text>
<text x="30.4" y="270.5" transform="rotate(-90 30.4 270.5)">BUZZER</text>
<text x="55.8" y="270.5" transform="rotate(-90 55.8 270.5)">BZ_B</text>
<text x="106.6" y="270.5" transform="rotate(-90 106.6 270.5)">MOTOR</text>
<text x="132" y="270.5" transform="rotate(-90 132 270.5)">MOT_G</text>
<text x="208.2" y="270.5" transform="rotate(-90 208.2 270.5)">+3V3</text>
<text x="67.4" y="276.7">MOT_G</text>
<text x="143.6" y="279.3">MOT_N</text>
<text x="144.6" y="276.7">+3V3</text>
<text x="171.2" y="276.7">+3V3</text>
<text x="189.2" y="276.7">MOT_N</text>
<text x="55.8" y="287.3" transform="rotate(-90 55.8 287.3)">GND</text>
<text x="132" y="287.3" transform="rotate(-90 132 287.3)">GND</text>
<text x="30.4" y="288.2" transform="rotate(-90 30.4 288.2)">BZ_B</text>
<text x="83.7" y="288.6" transform="rotate(-90 83.7 288.6)">GND</text>
<text x="106.6" y="289.4" transform="rotate(-90 106.6 289.4)">MOT_G</text>
<text x="208.2" y="289.5" transform="rotate(-90 208.2 289.5)">MOT_N</text>
</g>
<g font-size="1.3" fill="#a90000">
<text x="137" y="27.4" transform="rotate(-90 137 27.4)">4</text>
<text x="41.9" y="30.3">A9</text>
<text x="127.5" y="32.9">8</text>
<text x="145.3" y="32.9">5</text>
<text x="127.5" y="40.5">6</text>
<text x="127.5" y="38">7</text>
<text x="145.3" y="38">1</text>
<text x="145.3" y="40.5">2</text>
<text x="229.8" y="38">1</text>
<text x="229.8" y="40.5">2</text>
<text x="41.8" y="45.6">B5</text>
<text x="41.9" y="43">A5</text>
<text x="134.5" y="50.3" transform="rotate(-90 134.5 50.3)">9</text>
<text x="137" y="50.3" transform="rotate(-90 137 50.3)">3</text>
<text x="22.7" y="54.7" transform="rotate(-90 22.7 54.7)">SH</text>
<text x="30.3" y="55.2" transform="rotate(-90 30.3 55.2)">A12</text>
<text x="224.1" y="76.1">5</text>
<text x="286.9" y="75.7" transform="rotate(-90 286.9 75.7)">3</text>
<text x="312.3" y="75.7" transform="rotate(-90 312.3 75.7)">3</text>
<text x="224.1" y="81.1">6</text>
<text x="241.8" y="81.1">2</text>
<text x="279.9" y="78.6">1</text>
<text x="286.9" y="83.3" transform="rotate(-90 286.9 83.3)">2</text>
<text x="305.3" y="78.6">1</text>
<text x="312.3" y="83.3" transform="rotate(-90 312.3 83.3)">2</text>
<text x="231" y="85.8" transform="rotate(-90 231 85.8)">1</text>
<text x="236.1" y="85.8" transform="rotate(-90 236.1 85.8)">3</text>
<text x="341.5" y="88.8">1</text>
<text x="389.8" y="88.8">1</text>
<text x="341.5" y="91.3">2</text>
<text x="341.5" y="93.8">3</text>
<text x="389.8" y="91.3">2</text>
<text x="389.8" y="93.8">3</text>
<text x="341.5" y="96.4">4</text>
<text x="341.5" y="98.9">5</text>
<text x="341.5" y="101.5">6</text>
<text x="389.8" y="96.4">4</text>
<text x="389.8" y="98.9">5</text>
<text x="389.8" y="101.5">6</text>
<text x="341.5" y="104">7</text>
<text x="341.5" y="106.5">8</text>
<text x="389.8" y="104">7</text>
<text x="389.8" y="106.5">8</text>
<text x="340.9" y="111.6">10 J1</text>
<text x="341.5" y="109.1">9</text>
<text x="389.2" y="111.6">10 J3</text>
<text x="389.8" y="109.1">9</text>
<text x="51.3" y="119.2">1</text>
<text x="58.3" y="116.3" transform="rotate(-90 58.3 116.3)">3</text>
<text x="102.8" y="119.2">1</text>
<text x="180.9" y="116.7">5</text>
<text x="193.6" y="116.7">1</text>
<text x="340.9" y="114.2">11</text>
<text x="340.9" y="116.7">12</text>
<text x="340.9" y="119.2">13</text>
<text x="389.2" y="114.2">11</text>
<text x="389.2" y="116.7">12</text>
<text x="389.2" y="119.2">13</text>
<text x="58.3" y="123.9" transform="rotate(-90 58.3 123.9)">2</text>
<text x="102.8" y="121.8">2</text>
<text x="180.9" y="121.8">4</text>
<text x="193.6" y="121.8">3</text>
<text x="340.9" y="121.8">14</text>
<text x="340.9" y="124.3">15</text>
<text x="389.2" y="121.8">14</text>
<text x="389.2" y="124.3">15</text>
<text x="187.8" y="126.5" transform="rotate(-90 187.8 126.5)">2</text>
<text x="340.9" y="126.9">16</text>
<text x="340.9" y="129.4">17</text>
<text x="340.9" y="131.9">18</text>
<text x="389.2" y="126.9">16</text>
<text x="389.2" y="129.4">17</text>
<text x="389.2" y="131.9">18</text>
<text x="340.9" y="134.5">19</text>
<text x="340.9" y="137">20</text>
<text x="389.2" y="134.5">19</text>
<text x="389.2" y="137">20</text>
<text x="340.9" y="139.6">21</text>
<text x="340.9" y="142.1">22</text>
<text x="389.2" y="139.6">21</text>
<text x="389.2" y="142.1">22</text>
<text x="112.3" y="195.4">1</text>
<text x="104.7" y="200.5">2</text>
<text x="112.3" y="200.5">3</text>
<text x="112.3" y="205.6">4</text>
<text x="26.6" y="238.6">1</text>
<text x="59.6" y="238.6">1</text>
<text x="102.8" y="238.6">1</text>
<text x="158.7" y="236.1">1</text>
<text x="158.7" y="238.6">2</text>
<text x="257.1" y="238.6">1</text>
<text x="312.3" y="238.2" transform="rotate(-90 312.3 238.2)">3</text>
<text x="26.6" y="241.2">2</text>
<text x="26.6" y="243.7">3</text>
<text x="59.6" y="241.2">2</text>
<text x="59.6" y="243.7">3</text>
<text x="102.8" y="241.2">2</text>
<text x="102.8" y="243.7">3</text>
<text x="158.7" y="241.2">3</text>
<text x="158.7" y="243.7">4</text>
<text x="257.1" y="243.7">2</text>
<text x="305.3" y="241.2">1</text>
<text x="312.3" y="245.8" transform="rotate(-90 312.3 245.8)">2</text>
<text x="26.6" y="246.2">4OLED</text>
<text x="59.6" y="246.2">4</text>
<text x="158.7" y="246.2">5</text>
<text x="158.7" y="248.8">6</text>
<text x="83.7" y="273.8" transform="rotate(-90 83.7 273.8)">3</text>
<text x="76.7" y="276.7">1</text>
<text x="83.7" y="281.4" transform="rotate(-90 83.7 281.4)">2</text>
<text x="153.6" y="276.7">1</text>
<text x="153.6" y="279.3">2</text>
</g>
<g font-size="1.3" fill="#006464">
<text x="29.3" y="35.3">J2</text>
<text x="34.5" y="31.4">VBUS</text>
<text x="54.5" y="35.3">R1</text>
<text x="79.9" y="35.3">R2</text>
<text x="105.3" y="35.3">C1</text>
<text x="130" y="34">CE</text>
<text x="135.8" y="35.3">U1</text>
<text x="138.1" y="31.8" transform="rotate(-90 138.1 31.8)">V</text>
<text x="140.7" y="34">BAT</text>
<text x="181.5" y="35.3">R3</text>
<text x="206.9" y="35.3">C2</text>
<text x="232.5" y="35.3">J4</text>
<text x="257.7" y="35.3">R8</text>
<text x="283.1" y="35.3">C3</text>
<text x="130" y="41.6">STDBY</text>
<text x="130" y="39.1">CHRG</text>
<text x="138.9" y="41.6">PROG</text>
<text x="139.2" y="39.1">TEMP</text>
<text x="23.9" y="42.9">USB-C carga</text>
<text x="35.6" y="44.1">CC1</text>
<text x="35.6" y="46.7">CC2</text>
<text x="53.7" y="42.9">5.1k</text>
<text x="79.1" y="42.9">5.1k</text>
<text x="104.2" y="42.9">10uF</text>
<text x="133.5" y="42.9">TP4056</text>
<text x="135.6" y="47.8" transform="rotate(-90 135.6 47.8)">EPAD</text>
<text x="138.1" y="47.8" transform="rotate(-90 138.1 47.8)">GND</text>
<text x="180.7" y="42.9">2.2k</text>
<text x="205.8" y="42.9">10uF</text>
<text x="227.7" y="42.9">Bateria LiPo</text>
<text x="257.1" y="42.9">100</text>
<text x="281.4" y="42.9">100nF</text>
<text x="23.8" y="49.8" transform="rotate(-90 23.8 49.8)">SHIELD</text>
<text x="31.4" y="49.8" transform="rotate(-90 31.4 49.8)">GND</text>
<text x="29.1" y="75.9">R4</text>
<text x="54.5" y="75.9">D1</text>
<text x="79.9" y="75.9">R5</text>
<text x="105.3" y="75.9">D2</text>
<text x="130.7" y="75.9">R6</text>
<text x="156.1" y="75.9">R7</text>
<text x="226.5" y="77.2">VCC</text>
<text x="232.3" y="75.9">U2</text>
<text x="257.7" y="75.9">R9</text>
<text x="283.1" y="75.9">Q1</text>
<text x="308.5" y="75.9">Q2</text>
<text x="29.2" y="83.5">1k</text>
<text x="50.5" y="83.5">Rojo carga</text>
<text x="80" y="83.5">1k</text>
<text x="101.1" y="83.5">Verde lleno</text>
<text x="130.2" y="83.5">15k</text>
<text x="155.6" y="83.5">22k</text>
<text x="226.5" y="82.2">GND</text>
<text x="230.4" y="83.5">DW01A</text>
<text x="232.1" y="83.3" transform="rotate(-90 232.1 83.3)">OD</text>
<text x="237.2" y="83.3" transform="rotate(-90 237.2 83.3)">OC</text>
<text x="238.1" y="82.2">CS</text>
<text x="257.8" y="83.5">1k</text>
<text x="280.2" y="83.5">AO3400A</text>
<text x="305.6" y="83.5">AO3400A</text>
<text x="29.1" y="116.5">D3</text>
<text x="54.5" y="116.5">Q3</text>
<text x="79.3" y="116.5">R10</text>
<text x="104.9" y="116.5">J10</text>
<text x="130.7" y="116.5">C4</text>
<text x="156.2" y="116.5">L1</text>
<text x="183.4" y="117.8">IN</text>
<text x="186.6" y="116.5">U3</text>
<text x="189.6" y="117.8">SW</text>
<text x="231.7" y="116.5">R13</text>
<text x="257.1" y="116.5">R14</text>
<text x="283.1" y="116.5">C9</text>
<text x="340.1" y="119.1">DevKitC J1</text>
<text x="388.4" y="119.1">DevKitC J3</text>
<text x="27.9" y="124.2">SS14</text>
<text x="51.6" y="124.2">AO3401A</text>
<text x="78.8" y="124.2">100k</text>
<text x="101.5" y="124.2">Interruptor</text>
<text x="129.6" y="124.2">22uF</text>
<text x="154.9" y="124.2">22uH</text>
<text x="183.4" y="122.9">EN</text>
<text x="184.2" y="124.2">MT3608</text>
<text x="188.9" y="124" transform="rotate(-90 188.9 124)">GND</text>
<text x="189.9" y="122.9">FB</text>
<text x="231.2" y="124.2">100k</text>
<text x="256.6" y="124.2">100k</text>
<text x="281.4" y="124.2">100nF</text>
<text x="29.1" y="157.2">D4</text>
<text x="53.9" y="157.2">R11</text>
<text x="79.3" y="157.2">R12</text>
<text x="105.3" y="157.2">C5</text>
<text x="130.7" y="157.2">C6</text>
<text x="156.1" y="157.2">D5</text>
<text x="181.5" y="157.2">C7</text>
<text x="206.9" y="157.2">C8</text>
<text x="231.7" y="157.2">C13</text>
<text x="27.9" y="164.8">SS34</text>
<text x="54" y="164.8">75k</text>
<text x="79.4" y="164.8">10k</text>
<text x="104.2" y="164.8">22uF</text>
<text x="129.6" y="164.8">22uF</text>
<text x="154.9" y="164.8">SS34</text>
<text x="177.6" y="164.8">220uF 10V</text>
<text x="202.7" y="164.8">220uF 6.3V</text>
<text x="231.2" y="164.8">10uF</text>
<text x="326.5" y="187.7">#FLG01</text>
<text x="341.8" y="187.7">#FLG02</text>
<text x="357" y="187.7">#FLG03</text>
<text x="372.3" y="187.7">#FLG04</text>
<text x="387.5" y="187.7">#FLG05</text>
<text x="28.5" y="197.8">R18</text>
<text x="53.9" y="197.8">R19</text>
<text x="79.3" y="197.8">R20</text>
<text x="107.9" y="197.8">D6R</text>
<text x="155.4" y="197.8">SW2</text>
<text x="185.9" y="197.8">SW3</text>
<text x="231.6" y="197.8">SW4</text>
<text x="325.4" y="195.3">PWR_FLAG</text>
<text x="340.6" y="195.3">PWR_FLAG</text>
<text x="355.8" y="195.3">PWR_FLAG</text>
<text x="371.1" y="195.3">PWR_FLAG</text>
<text x="386.3" y="195.3">PWR_FLAG</text>
<text x="28.5" y="205.4">120</text>
<text x="54.5" y="205.4">47</text>
<text x="79.9" y="205.4">47</text>
<text x="99.9" y="205.4">RGB catodo</text>
<text x="112.1" y="205.4">comun</text>
<text x="154.5" y="205.4">SUBIR</text>
<text x="185" y="205.4">BAJAR</text>
<text x="230.6" y="205.4">ENTER</text>
<text x="326.5" y="213.1">#FLG06</text>
<text x="341.8" y="213.1">#FLG07</text>
<text x="325.4" y="220.7">PWR_FLAG</text>
<text x="340.6" y="220.7">PWR_FLAG</text>
<text x="29.3" y="238.5">J5</text>
<text x="62.3" y="238.5">J6</text>
<text x="105.5" y="238.5">J7</text>
<text x="130.1" y="238.5">C11</text>
<text x="161.3" y="238.5">J8</text>
<text x="206.3" y="238.5">R15</text>
<text x="231.7" y="238.5">R16</text>
<text x="257.1" y="238.5">BZ1</text>
<text x="283.1" y="238.5">D7</text>
<text x="308.5" y="238.5">Q4</text>
<text x="58.5" y="246.1">MLX90614</text>
<text x="102.3" y="246.1">SEN0564</text>
<text x="129" y="246.1">100nF</text>
<text x="158.3" y="246.1">INMP441</text>
<text x="206.1" y="246.1">4.7k</text>
<text x="231.5" y="246.1">4.7k</text>
<text x="250.8" y="246.1">Buzzer activo 5V</text>
<text x="279.9" y="246.1">1N4148W</text>
<text x="304.8" y="246.1">MMBT3904</text>
<text x="28.5" y="274">R21</text>
<text x="53.9" y="274">R22</text>
<text x="79.9" y="274">Q5</text>
<text x="104.7" y="274">R23</text>
<text x="130.1" y="274">R24</text>
<text x="156.3" y="274">J9</text>
<text x="181.5" y="274">D8</text>
<text x="206.3" y="274">C12</text>
<text x="257.7" y="274">H1</text>
<text x="283.1" y="274">H2</text>
<text x="29.2" y="281.6">1k</text>
<text x="54" y="281.6">10k</text>
<text x="77" y="281.6">AO3400A</text>
<text x="104.7" y="281.6">100</text>
<text x="129.6" y="281.6">100k</text>
<text x="154.7" y="281.6">Motor</text>
<text x="180.3" y="281.6">SS14</text>
<text x="205.2" y="281.6">100nF</text>
<text x="257.6" y="281.6">M2</text>
<text x="283" y="281.6">M2</text>
</g>
<text font-size="1" fill="#006464" x="138.2" y="30.7" transform="rotate(-90 138.2 30.7)">CC</text>
</svg>
